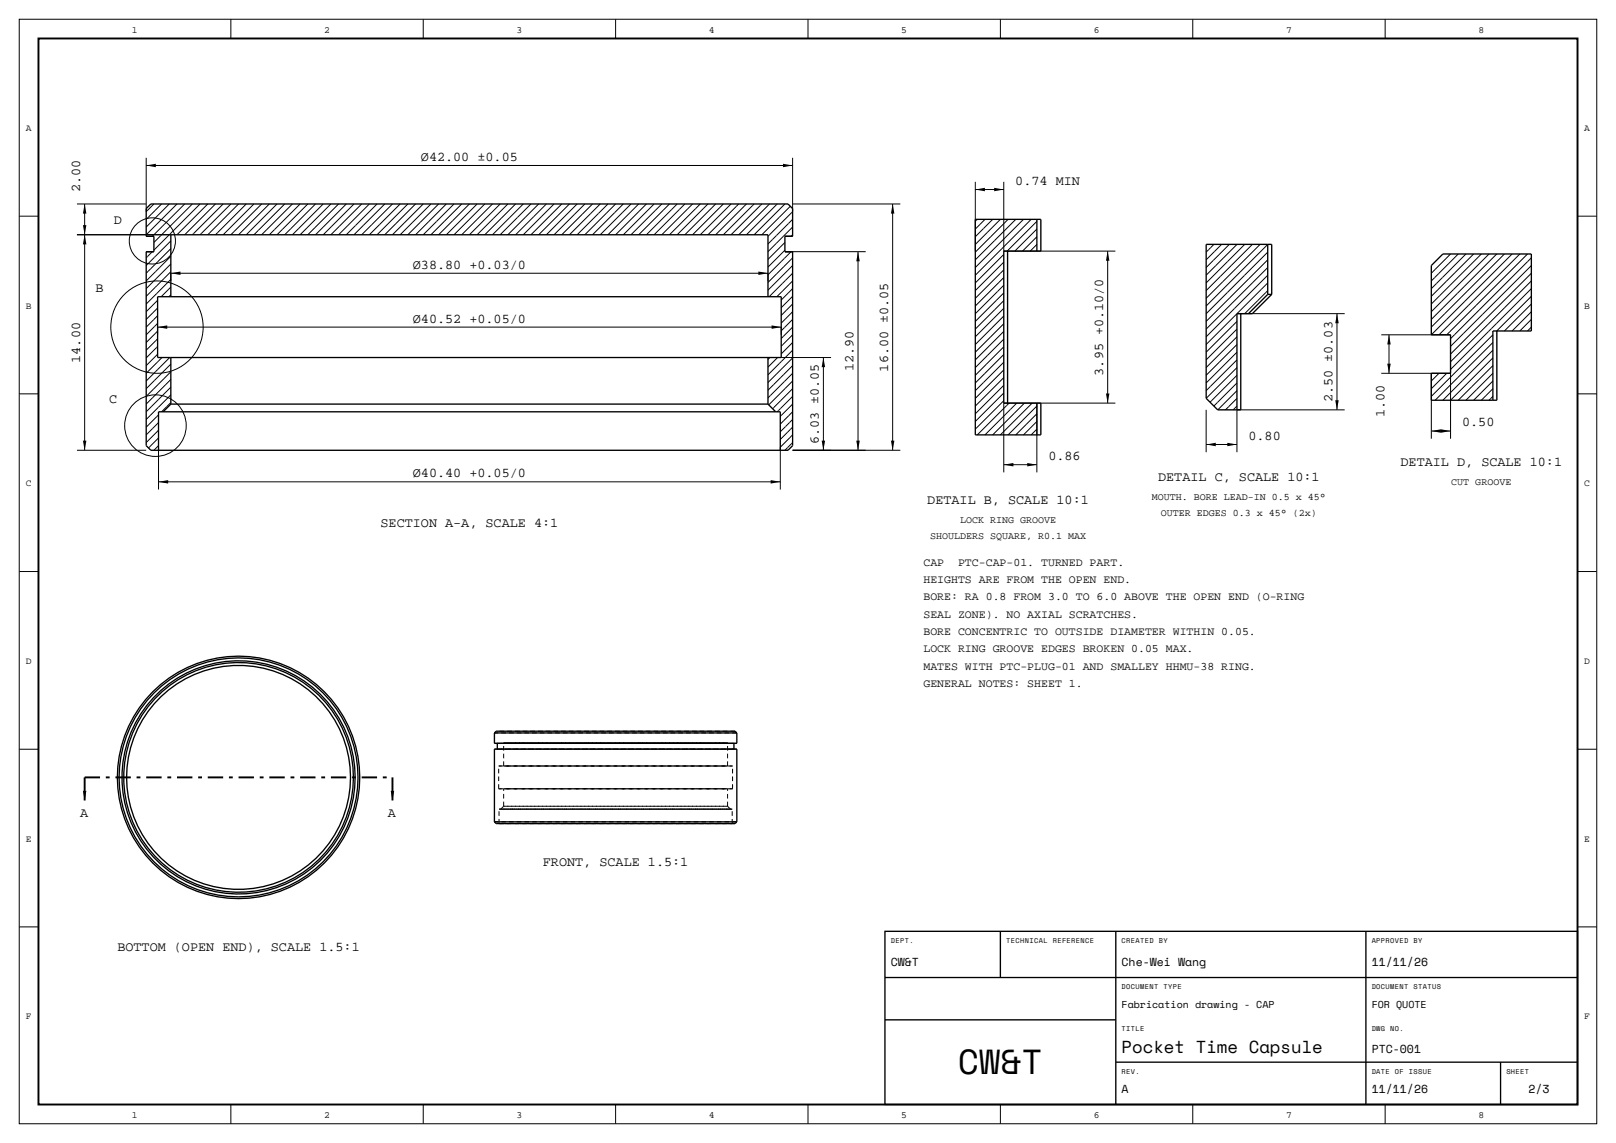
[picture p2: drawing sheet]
<svg xmlns="http://www.w3.org/2000/svg" width="420mm" height="297mm" viewBox="0 0 420 297" stroke-linecap="round" stroke-linejoin="round" font-family="sans-serif">
<path d="M10 10h400v277h-400zM22 202v6M102 202v6" fill="none" stroke="#000" stroke-width=".5"/>
<g fill="none" stroke="#000" stroke-width=".26">
<path d="M5 5h410v287h-410zM60 5v5M110 5v5M160 5v5M210 5v5M260 5v5M310 5v5M360 5v5M5 56.2h5M20 53h18M22 53v64M38 41v14l2-2"/>
<path d="M38 43h168M42 53l-4 4M44 53l-6 6M46 53l-8 8M48 53l-8.4 8.4M50 53l-10 10M52 53l-12 12M54 53l-8 8M56 53l-8 8M58 53l-8 8M60 53l-8 8M62 53l-8 8"/>
<path d="M64 53l-8 8M66 53l-8 8M68 53l-8 8M70 53l-8 8M72 53l-8 8M74 53l-8 8M76 53l-8 8M78 53l-8 8M80 53l-8 8M82 53l-8 8M84 53l-8 8M86 53l-8 8"/>
<path d="M88 53l-8 8M90 53l-8 8M92 53l-8 8M94 53l-8 8M96 53l-8 8M98 53l-8 8M100 53l-8 8M102 53l-8 8M104 53l-8 8M106 53l-8 8M108 53l-8 8M110 53l-8 8"/>
<path d="M112 53l-8 8M114 53l-8 8M116 53l-8 8M118 53l-8 8M120 53l-8 8M122 53l-8 8M124 53l-8 8M126 53l-8 8M128 53l-8 8M130 53l-8 8M132 53l-8 8M134 53l-8 8"/>
<path d="M136 53l-8 8M138 53l-8 8M140 53l-8 8M142 53l-8 8M144 53l-8 8M146 53l-8 8M148 53l-8 8M150 53l-8 8M152 53l-8 8M154 53l-8 8M156 53l-8 8M158 53l-8 8"/>
<path d="M160 53l-8 8M162 53l-8 8M164 53l-8 8M166 53l-8 8M168 53l-8 8M170 53l-8 8M172 53l-8 8M174 53l-8 8M176 53l-8 8M178 53l-8 8M180 53l-8 8M182 53l-8 8"/>
<path d="M184 53l-8 8M186 53l-8 8M188 53l-8 8M190 53l-8 8M192 53l-8 8M194 53l-8 8M196 53l-8 8M198 53l-8 8M200 53l-8 8M202 53l-8 8M204 53l-8 8M205.4 53.6l-7.4 7.4"/>
<path d="M206 59l-6.4 6.4M206 57l-6.4 6.4M206 41v14l-6.4 6.4M206 53h28M232 53v64M253.5 47.2v18.1M253.5 49.2h7.4M254 57l-.5 .5M256 57l-2.5 2.5M258 57l-4.5 4.5M260 57l-6.5 6.5M260.9 47.2v18.1h29"/>
<path d="M262 57l-8.5 8.5M264 57l-10.5 10.5M266 57l-12.5 12.5M268 57l-14.5 14.5M269.5 59.5l-5.7 5.8M269.5 57.5l-7.7 7.8M410 56.2h5M20 61h24.4M39.6 65.4l-1.6 1.6M41 78l-3 3M44.4 72.6l-6.4 6.4M44.4 70.6l-6.4 6.4"/>
<path d="M44.4 68.6l-6.4 6.4M44.4 66.6l-6.4 6.4M44.4 64.6l-6.4 6.4M44.4 62.6l-6.4 6.4M44.4 76.6l-.5 .5M44.4 74.6l-2.5 2.5M44.4 73v-2h155.2v2M204 63l-4.4 4.4M204 65l-4.4 4.4M204 65.4h21M205.6 65.4l-6 6M206 61l-.4 .4"/>
<path d="M206 69l-6.4 6.4M206 67l-6.4 6.4M206 73l-4.1 4.1M206 71l-6.1 6.1M206 79l-3 3M206 77l-3 3M206 75l-3 3M223 65.4v51.6M260.9 72.1l-7.4 7.4M260.9 70.1l-7.4 7.4M260.9 68.1l-7.4 7.4M260.9 66.1l-7.4 7.4"/>
<path d="M260.9 78.1l-7.4 7.4M260.9 76.1l-7.4 7.4M260.9 74.1l-7.4 7.4M269.5 63.5l-1.7 1.8M269.5 61.5l-3.7 3.8M287.9 65.3v39.5M315.5 63.5l-2 2M317.5 63.5l-4 4M319.5 63.5l-6 6M321.5 63.5l-8 8M323.5 63.5l-10 10M325.5 63.5l-12 12"/>
<path d="M327.5 63.5l-14 14M329.5 75.5l-6 6M329.5 73.5l-8 8h28M329.5 71.5l-16 16M329.5 69.5l-16 16M329.5 67.5l-16 16M329.5 65.5l-16 16M329.5 63.5l-16 16M377 66l-5 5M379 66l-7 7M381 66l-9 9M383 66l-11 11"/>
<path d="M385 66l-13 13M387 66l-15 15M389 66l-17 17M391 66l-19 19M393 66l-21 21M395 66l-21 21M397 66l-21 21M398 75l-21 21M398 73l-21 21M398 71l-21 21M398 69l-21 21M398 67l-21 21"/>
<path d="M398 77l-9 9M398 79l-7 7M41 80l-3 3M41 92l-3 3M41 90l-3 3M41 88l-3 3M41 86l-3 3M41 84l-3 3M41 82l-3 3M41 87v-2h162v2M42.1 92.9l-4.1 4.1M44.1 92.9l-6.1 6.1"/>
<path d="M44.4 98.6l-6.4 6.4M44.4 96.6l-6.4 6.4M44.4 94.6l-6.4 6.4M200.1 92.9l-.5 .5M202.1 92.9l-2.5 2.5M203 92.9h13M206 89l-3 3M206 87l-3 3M206 85l-3 3M206 83l-3 3M206 81l-3 3M206 97l-6.4 6.4"/>
<path d="M206 95l-6.4 6.4M206 93l-6.4 6.4M206 91l-6.4 6.4M206 99l-6.2 6.2M214 92.9v24.1M260.9 98.1l-7.4 7.4M260.9 96.1l-7.4 7.4M260.9 94.1l-7.4 7.4M260.9 92.1l-7.4 7.4M260.9 90.1l-7.4 7.4M260.9 88.1l-7.4 7.4M260.9 86.1l-7.4 7.4"/>
<path d="M260.9 84.1l-7.4 7.4M260.9 82.1l-7.4 7.4M260.9 80.1l-7.4 7.4M321.5 81.5l-8 8M321.5 83.5l-8 8M321.5 93.5l-8 8M321.5 91.5l-8 8M321.5 89.5l-8 8M321.5 87.5l-8 8M321.5 85.5l-8 8M321.5 99.5l-6 6M321.5 97.5l-7 7"/>
<path d="M321.5 95.5l-8 8M347.5 81.5v25M359 97h18v17M359 87h18M361 87v10M372 97v17M374 97l-2 2M376 97l-4 4M388 87l-16 16M388 95l-9 9M388 93l-11 11M388 91l-13 13"/>
<path d="M388 89l-15 15M388 99l-5 5M388 97l-7 7M398 85l-1 1M398 83l-3 3M398 81l-5 5M5 102.3h5M20 117h18M41.2 107.8l-3.2 3.2M41.2 111.8l-3.2 3.2M41.2 109.8l-3.2 3.2M41.2 115.8l-1.2 1.2"/>
<path d="M41.2 113.8l-2.6 2.6M41.2 116.2v11M44.4 104.6l-2.4 2.4M44.4 102.6l-6.4 6.4M44.4 100.6l-6.4 6.4M206 103l-4 4M206 101l-5.2 5.2M206 115l-2 2M206 113l-3.2 3.2v11M206 111l-3.2 3.2M206 109l-3.2 3.2M206 107l-3.2 3.2"/>
<path d="M206 105l-3.2 3.2M206 117h28M260.9 104.1l-7.4 7.4M260.9 102.1l-7.4 7.4M260.9 100.1l-7.4 7.4M262.2 104.8l-8.2 8.2M264.2 104.8l-8.2 8.2M266.3 104.8l-8.3 8.2M268.2 104.8l-8.2 8.2M269.5 111.5l-1.5 1.5M269.5 109.5l-3.5 3.5M269.5 107.5l-5.5 5.5"/>
<path d="M269.5 105.5l-7.5 7.5M269.5 104.8v18M289.9 104.8h-29v18M313.5 106.5v11M313.5 115.5h8M321.5 105.5l-1 1M321.5 103.5l-3 3M321.5 101.5l-5 5M349.5 106.5h-28v11M372 112h5M388 103l-1 1M388 101l-3 3"/>
<path d="M410 102.3h5M41.2 125.2h161.6M260.9 120.8h8.6M5 148.5h5M410 148.5h5M5 194.7h5M410 194.7h5M5 240.8h5M410 240.8h5M60 287v5M110 287v5M160 287v5"/>
<path d="M210 287v5M260 287v5M310 287v5M360 287v5"/>
<circle cx="39.6" cy="62.6" r="6"/>
<circle cx="40.8" cy="85" r="12"/>
<circle cx="40.4" cy="110.6" r="8"/>
</g>
<g fill="none" stroke="#000" stroke-width=".35">
<path d="M269.5 57h1v8.3h-1M269.5 57h-16v56h16M269.5 57v8.3M38 65.4h2M38 61.4h2M38 61.4v-7.2l1.2-1.2h165.6l1.2 1.2v7.2M38 65.4v50.4l1.2 1.2h2M40 61.4v4M44.4 77.1h155.2M44.4 77.1v-16.1h155.2v16.1M44.4 77.1h-3.4v15.8h3.4M199.6 77.1h3.4v15.8h-3.4"/>
<path d="M204 65.4h2M204 61.4h2M204 61.4v4M206 65.4v50.4l-1.2 1.2h-2M261.9 65.3v39.5M269.5 65.3h-8.6v39.5h8.6M329.5 63.5h1v13M329.5 76.5h1M329.5 63.5h-16v40l3 3h5M329.5 63.5v13M329.5 76.5l-5 5M330.5 76.5l-4.3 4.3a1.34 1.34 0 0 1-1.4 .7h-.3"/>
<path d="M372 69l3-3h23v20h-10v18h-16v-7h5v-10h-5zM44.4 92.9h155.2M44.4 92.9v12.1M199.6 92.9v12.1M322.5 81.5v25h-1M324.5 81.5h-3v25M389 86v18h-1M41.2 117h161.6M42.4 107h159.2M42.4 107h-1.2v10M44.4 105h155.2M44.4 105l-2 2"/>
<path d="M199.6 105l2 2M201.6 107h1.2v10M269.5 104.8h1v8.2h-1M269.5 104.8v8.2M128.5 190.5v2.6h63v-2.6M128.5 190.5h63M128.5 190.5l.5-.5h62.1l.4 .5M129.3 193.1v1.5M190.8 193.1v1.5M128.5 213.5h63M128.5 213.5v-18.9h63v18.9M128.5 213.5l.5 .5h62.1l.4-.5"/>
<path d="M230 242h180v45h-180zM230 254h180M260 242v12M290 242v45M355 242v45M230 265h60M290 276h120M390 276v11"/>
<circle cx="62" cy="202" r="29.1"/>
<circle cx="62" cy="202" r="30.3"/>
<circle cx="62" cy="202" r="29.9"/>
<circle cx="62" cy="202" r="31.5"/>
<circle cx="62" cy="202" r="31"/>
</g>
<g fill="none" stroke="#000" stroke-width=".26" stroke-dasharray="1.2 .8" stroke-linecap="butt">
<path d="M129.3 194.6h61.5M129.3 193.1h61.5M129.6 199h60.8M130.9 199h58.2M130.9 193h58.2M130.9 199v-6M189.1 199h-58.2M189.1 199v-6M189.1 193h-58.2M190.4 199h-60.8M190.8 194.6h-61.5M190.8 193.1h-61.5"/>
<path d="M191.1 190h-62.1M191.5 194.6h-63M191.5 193.1h-63M191.5 190.5h-63M129.6 205h60.8M129.6 205v-6M129.7 214h60.6M129.7 210.3h60.6M129.7 214v-3.7M130.1 210.3h59.7M130.9 209.5h58.2M130.9 205h58.2"/>
<path d="M130.9 209.5l-.8 .8M130.9 209.5v-4.5M189.1 209.5h-58.2M189.1 205h-58.2M189.1 209.5v-4.5M189.8 210.3h-59.7M189.8 210.3l-.7-.8M190.3 214h-60.6M190.3 210.3h-60.6M190.3 214v-3.7M190.4 205h-60.8M190.4 205v-6"/>
<path d="M191.1 214h-62.1M191.5 213.5h-63"/>
</g>
<g fill="#000">
<path d="M22 53l.5 2.5h-1zM38 43l2.5-.4v.8zM203.5 42.6l2.5 .4-2.5 .4zM232 53l.5 2.5h-1zM253.5 49.2l2.5-.4v.9zM258.4 48.8l2.5 .4-2.5 .5zM22 61l.5 2.5h-1zM21.5 58.5h1l-.5 2.5zM44.4 71l2.5-.4v.9zM197.1 70.6l2.5 .4-2.5 .5zM223 65.4l.5 2.5h-.9zM287.9 65.3l.4 2.4h-.9z"/>
<path d="M41 85l2.5-.5v.9zM200.5 84.5l2.5 .5-2.5 .4zM214 92.9l.5 2.5h-.9zM347.5 81.5l.4 2.5h-.9zM360.5 94.5h1l-.5 2.5zM361 87l.5 2.5h-1zM21.5 114.5h1l-.5 2.5zM213.6 114.5h.9l-.5 2.5zM222.6 114.5h.9l-.5 2.5zM231.5 114.5h1l-.5 2.5zM287.4 102.3h.9l-.4 2.5zM313.5 115.5l2.5-.5v1z"/>
<path d="M319 115l2.5 .5-2.5 .5zM347 104h.9l-.4 2.5zM372 112l2.5-.4v.8zM374.5 111.6l2.5 .4-2.5 .4zM41.2 125.2l2.5-.4v.9zM200.3 124.8l2.5 .4-2.5 .5zM260.9 120.8l2.5-.5v.9zM267 120.3l2.5 .5-2.5 .4zM21.5 205.5h1l-.5 2.5zM101.6 205.5h.8l-.4 2.5z"/>
</g>
<path d="M22 202h80" fill="none" stroke="#000" stroke-width=".5" stroke-dasharray="4 1.5 1 1.5" stroke-linecap="butt"/>
<text font-size="9" x="249" y="279">CW&amp;T</text>
<text font-size="4.5" x="291.5" y="273.5">Pocket Time Capsule</text>
<g font-size="3.5">
<text x="109.4" y="41.8">Ø42.00 ±0.05</text>
<text x="20.8" y="50" transform="rotate(-90 20.8 50)">2.00</text>
<text x="263.9" y="48.1">0.74 MIN</text>
<text x="29.6" y="58.1">D</text>
<text x="107.3" y="69.8">Ø38.80 +0.03/0</text>
<text x="24.8" y="76">B</text>
<text x="107.3" y="83.8">Ø40.52 +0.05/0</text>
<text x="20.8" y="94.2" transform="rotate(-90 20.8 94.2)">14.00</text>
<text x="221.8" y="96.4" transform="rotate(-90 221.8 96.4)">12.90</text>
<text x="230.8" y="96.6" transform="rotate(-90 230.8 96.6)">16.00 ±0.05</text>
<text x="286.7" y="97.6" transform="rotate(-90 286.7 97.6)">3.95 +0.10/0</text>
<text x="28.4" y="104.6">C</text>
<text x="346.3" y="104.5" transform="rotate(-90 346.3 104.5)">2.50 ±0.03</text>
<text x="359.8" y="108.4" transform="rotate(-90 359.8 108.4)">1.00</text>
<text x="380" y="110.8">0.50</text>
<text x="212.8" y="115.5" transform="rotate(-90 212.8 115.5)">6.03 ±0.05</text>
<text x="272.5" y="119.5">0.86</text>
<text x="324.5" y="114.3">0.80</text>
<text x="107.3" y="124">Ø40.40 +0.05/0</text>
<text x="301" y="125">DETAIL C, SCALE 10:1</text>
<text x="364" y="121">DETAIL D, SCALE 10:1</text>
<text x="241" y="131">DETAIL B, SCALE 10:1</text>
<text x="98.9" y="137">SECTION A-A, SCALE 4:1</text>
<text x="20.8" y="212.2">A</text>
<text x="100.8" y="212.2">A</text>
<text x="141.1" y="225">FRONT, SCALE 1.5:1</text>
<text x="30.5" y="247">BOTTOM (OPEN END), SCALE 1.5:1</text>
</g>
<g font-size="3">
<text x="240" y="147">CAP</text>
<text x="249" y="147">PTC-CAP-01. TURNED PART.</text>
<text x="240" y="151.5">HEIGHTS ARE FROM THE OPEN END.</text>
<text x="240" y="156">BORE: RA 0.8 FROM 3.0 TO 6.0 ABOVE THE OPEN END (O-RING</text>
<text x="240" y="160.5">SEAL ZONE). NO AXIAL SCRATCHES.</text>
<text x="240" y="165">BORE CONCENTRIC TO OUTSIDE DIAMETER WITHIN 0.05.</text>
<text x="240" y="169.5">LOCK RING GROOVE EDGES BROKEN 0.05 MAX.</text>
<text x="240" y="174">MATES WITH PTC-PLUG-01 AND SMALLEY HHMU-38 RING.</text>
<text x="240" y="178.5">GENERAL NOTES: SHEET 1.</text>
<text x="231.5" y="251">CW&amp;T</text>
<text x="291.5" y="251">Che-Wei Wang</text>
<text x="356.5" y="251">11/11/26</text>
<text x="356.5" y="273.5">PTC-001</text>
<text x="291.5" y="284">A</text>
<text x="356.5" y="284">11/11/26</text>
<text x="397.2" y="284">2/3</text>
</g>
<g font-size="2.6">
<text x="299.4" y="130">MOUTH. BORE LEAD-IN 0.5 x 45°</text>
<text x="377.2" y="126">CUT GROOVE</text>
<text x="249.5" y="136">LOCK RING GROOVE</text>
<text x="301.7" y="134">OUTER EDGES 0.3 x 45° (2x)</text>
<text x="241.7" y="140">SHOULDERS SQUARE, R0.1 MAX</text>
<text x="291.5" y="262">Fabrication drawing - CAP</text>
<text x="356.5" y="262">FOR QUOTE</text>
</g>
<g font-size="2.5">
<text x="34.3" y="8.5">1</text>
<text x="84.3" y="8.5">2</text>
<text x="134.3" y="8.5">3</text>
<text x="184.2" y="8.5">4</text>
<text x="234.2" y="8.5">5</text>
<text x="284.3" y="8.5">6</text>
<text x="334.3" y="8.5">7</text>
<text x="384.3" y="8.5">8</text>
<text x="6.7" y="34">A</text>
<text x="411.7" y="34">A</text>
<text x="6.7" y="80.2">B</text>
<text x="411.7" y="80.2">B</text>
<text x="6.7" y="126.3">C</text>
<text x="411.7" y="126.3">C</text>
<text x="6.7" y="172.5">D</text>
<text x="411.7" y="172.5">D</text>
<text x="6.7" y="218.7">E</text>
<text x="411.7" y="218.7">E</text>
<text x="6.7" y="264.9">F</text>
<text x="411.7" y="264.9">F</text>
<text x="34.3" y="290.5">1</text>
<text x="84.3" y="290.5">2</text>
<text x="134.3" y="290.5">3</text>
<text x="184.2" y="290.5">4</text>
<text x="234.2" y="290.5">5</text>
<text x="284.3" y="290.5">6</text>
<text x="334.3" y="290.5">7</text>
<text x="384.3" y="290.5">8</text>
</g>
<g font-size="1.8">
<text x="231.5" y="245">DEPT.</text>
<text x="261.5" y="245">TECHNICAL</text>
<text x="273.6" y="245">REFERENCE</text>
<text x="291.5" y="245">CREATED</text>
<text x="301.2" y="245">BY</text>
<text x="356.5" y="245">APPROVED</text>
<text x="367.4" y="245">BY</text>
<text x="291.5" y="257">DOCUMENT</text>
<text x="302.4" y="257">TYPE</text>
<text x="356.5" y="257">DOCUMENT</text>
<text x="367.4" y="257">STATUS</text>
<text x="291.5" y="268">TITLE</text>
<text x="356.5" y="268">DWG</text>
<text x="361.3" y="268">NO.</text>
<text x="291.5" y="279">REV.</text>
<text x="356.5" y="279">DATE</text>
<text x="362.5" y="279">OF</text>
<text x="366.2" y="279">ISSUE</text>
<text x="391.5" y="279">SHEET</text>
</g>
</svg>
